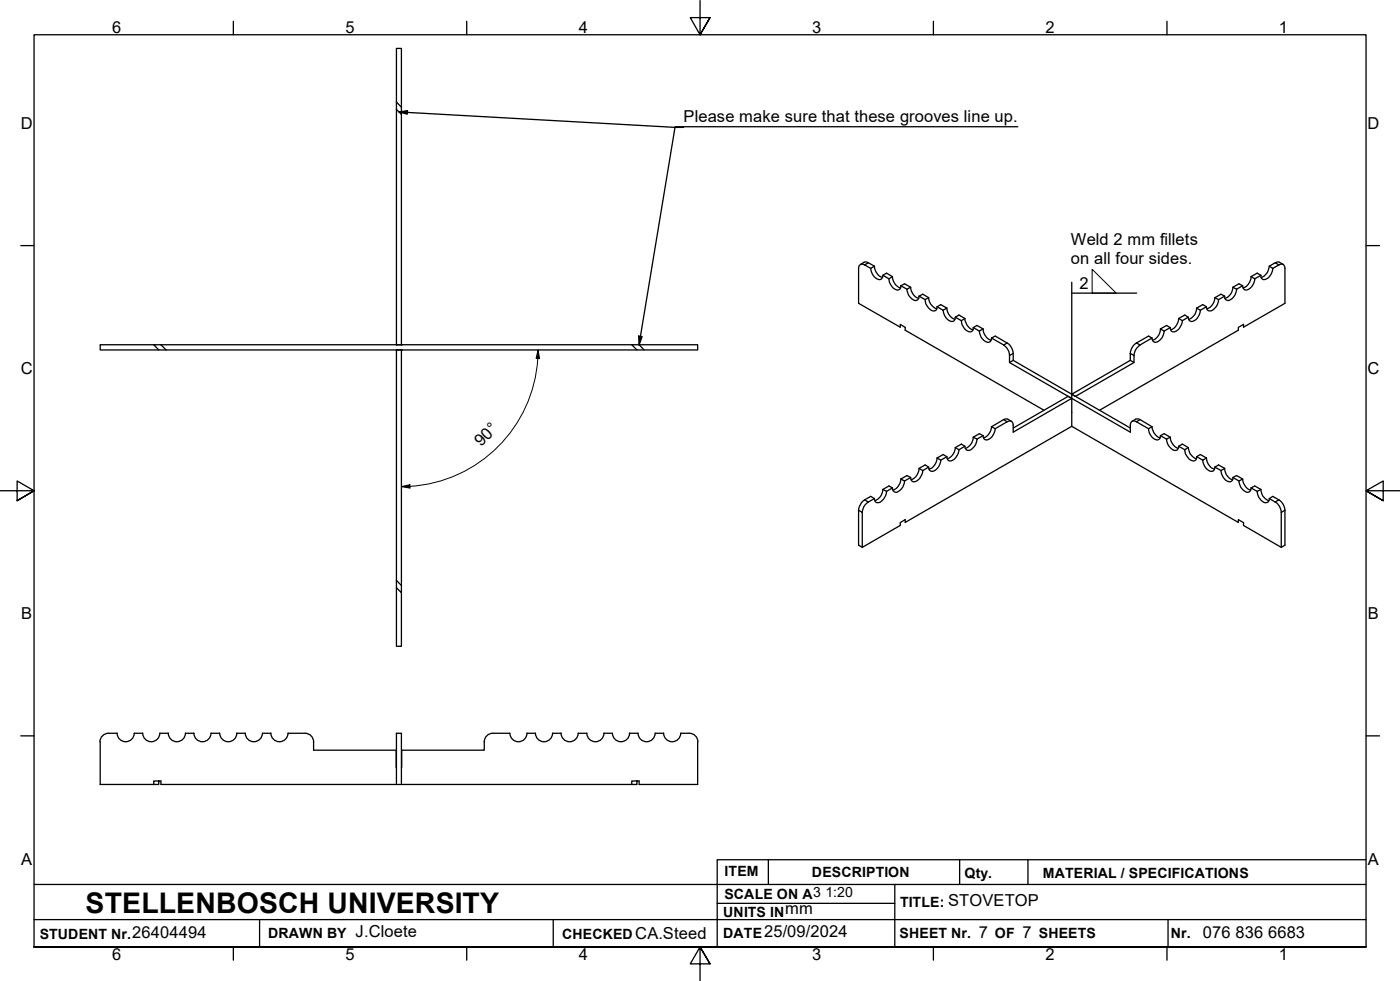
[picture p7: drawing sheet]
<svg xmlns="http://www.w3.org/2000/svg" width="410mm" height="287mm" viewBox="0 0 410 287" stroke-linecap="round" stroke-linejoin="round" font-family="sans-serif">
<!-- layer: Visible Edges(ISO) -->
<g fill="none" stroke="#000" stroke-width=".38">
<path d="M116.1 29.9v2.1l1.4 1.5v-2.1M116.1 29.9v-15.7h1.4v17.2M116.1 29.9l1.4 1.5M116.1 32v68.9M117.5 33.5v67.4M252 77.4l1.4-.7 .9 .2 1.7 1M255 78.6l-1.8-1.1a1.09 1.09 0 0 0-1.3-.1 1.09 1.09 0 0 0-.5 1.2v10.2l12.2 7v-.9l1.4 .9v.9l40.7 23.4M255 78.6a3.4 3.4 0 0 0 2.6 3.3 1.13 1.13 0 0 0 .9-1.3M256 77.9l.3 1.2a3.6 3.6 0 0 0 2.1 2.1M256 77.9l-1 .7M371.7 77.9l-.2 .6a3.7 3.7 0 0 1-2.2 2.7M371.7 77.9l1 .7"/>
<path d="M372.7 78.6l1.8-1.1a1.08 1.08 0 0 1 1.2-.1 1.08 1.08 0 0 1 .5 1.2v10.2l-12.1 7v-.9l-1.5 .9v.9l-40.7 23.4M372.7 78.6a3.4 3.4 0 0 1-2.7 3.3 1.04 1.04 0 0 1-.8-1.3M375.7 77.4l-1.4-.7-.9 .2-1.7 1M258.5 80.6l1.1-.6 1.7 1M258.5 80.6l1.8 1M260.3 81.6a3.4 3.4 0 0 0 2.6 3.3 1.02 1.02 0 0 0 .9-1.3M261.3 81l.3 1.2a3.1 3.1 0 0 0 2.1 2.1M261.3 81l-1 .6M263.8 83.6l1.1-.5 1.7 1M263.8 83.6l1.8 1.1M265.6 84.7a3.4 3.4 0 0 0 2.6 3.3 1.13 1.13 0 0 0 .9-1.3M266.6 84.1l.3 1.2a3.3 3.3 0 0 0 2.1 2"/>
<path d="M266.6 84.1l-1 .6M269.1 86.7l1.1-.6 1.7 1M269.1 86.7l1.8 1M270.9 87.7a3.4 3.4 0 0 0 2.6 3.3 .93 .93 0 0 0 .9-1.2M271.9 87.1a3.6 3.6 0 0 0 2.4 3.3M271.9 87.1l-1 .6M274.4 89.8l1.1-.6 1.7 1M274.4 89.8l1.8 1M276.2 90.8a3.4 3.4 0 0 0 2.6 3.3 1.13 1.13 0 0 0 .9-1.2M277.2 90.2l.3 1.2a3.6 3.6 0 0 0 2.1 2.1M277.2 90.2l-1 .6M279.7 92.9l1.1-.7 1.7 1"/>
<path d="M279.7 92.9l1.8 1M281.5 93.9a3.4 3.4 0 0 0 2.6 3.3 1.02 1.02 0 0 0 .9-1.3M282.5 93.2l.6 1.9a2.91 2.91 0 0 0 1.8 1.4M282.5 93.2l-1 .7M285 95.9l1.1-.6 1.7 1M285 95.9l1.8 1M286.8 96.9a3.4 3.4 0 0 0 2.6 3.3 1.13 1.13 0 0 0 .9-1.3M287.8 96.3a3.7 3.7 0 0 0 2.4 3.3M287.8 96.3l-1 .6M290.3 98.9l1.1-.5 4 2.3 .8 1a5.6 5.6 0 0 1 .5 3.8l34.3 19.8M290.3 98.9l3.6 2.1 .9 .8a4.8 4.8 0 0 1 .8 4.3l35.4 20.4v-2a1.08 1.08 0 0 1 .5-1.2 1.08 1.08 0 0 1 1.2 .2l3.6 2M339.8 96.3a3.4 3.4 0 0 1-2.4 3.3"/>
<path d="M339.8 96.3l1.1 .6M340.9 96.9a3.4 3.4 0 0 1-2.7 3.3 1.13 1.13 0 0 1-.9-1.3M342.6 95.9l-1-.6-1.8 1M342.6 95.9l-1.7 1M345.1 93.2l-.2 1.2a3.2 3.2 0 0 1-2.1 2.1M345.1 93.2l1.1 .7M346.2 93.9a3.4 3.4 0 0 1-2.7 3.3 1.13 1.13 0 0 1-.9-1.3M347.9 92.9l-1-.7-1.8 1M347.9 92.9l-1.7 1M350.4 90.2l-.1 .6a3.7 3.7 0 0 1-2.3 2.7M350.4 90.2l1.1 .6M351.5 90.8a3.4 3.4 0 0 1-2.7 3.3 1.13 1.13 0 0 1-.9-1.2"/>
<path d="M353.3 89.8l-1.1-.6-1.8 1M353.3 89.8l-1.8 1M355.7 87.1l-.2 1.2a3.6 3.6 0 0 1-2.1 2.1M355.7 87.1l1.1 .6M356.8 87.7a3.4 3.4 0 0 1-2.7 3.3 1.02 1.02 0 0 1-.8-1.2M358.6 86.7l-1.1-.6-1.8 1M358.6 86.7l-1.8 1M361 84.1l-.1 .6a3.4 3.4 0 0 1-2.3 2.6M361 84.1l1.1 .6M362.1 84.7a3.4 3.4 0 0 1-2.7 3.3 1.04 1.04 0 0 1-.8-1.3M363.9 83.6l-1.1-.5-1.8 1M363.9 83.6l-1.8 1.1"/>
<path d="M366.3 81l-.2 1.2a3.2 3.2 0 0 1-2.1 2.1M366.3 81l1.1 .6M367.4 81.6a3.4 3.4 0 0 1-2.7 3.3 1.13 1.13 0 0 1-.8-1.3M369.2 80.6l-1.1-.6-1.8 1M369.2 80.6l-1.8 1M45 100.9h-15.7v1.5h17.2M47.1 100.9h-2.1l1.5 1.5h2.1M47.1 100.9l1.5 1.5M47.1 100.9h137.9M48.6 102.4h137.9M116.1 102.4v67.5M117.5 102.4v69"/>
<path d="M185 100.9h19.3v1.5h-17.8zM187.1 100.9l1.5 1.5M296.7 105.5l-1.1 .6M313.8 115.4l17.2-9.9a5 5 0 0 1 1.3-4.8l4-2.3 1 .5-3.9 2.5a4.8 4.8 0 0 0-1.4 4.7l-17.1 9.9zM313.8 116.6l-1.1-.6-16 9.3M331 105.5l1 .6M266.6 139.8l-1-.6-1.8 1M266.6 139.8l-1.7 1M269.1 137.1l-.2 1.2a3.2 3.2 0 0 1-2.1 2.1M269.1 137.1l1.1 .6M270.2 137.7a3.4 3.4 0 0 1-2.7 3.3 1.13 1.13 0 0 1-.9-1.2M271.9 136.7l-1-.6-1.8 1"/>
<path d="M271.9 136.7l-1.7 1M274.4 134.1l-.3 1.2a3.6 3.6 0 0 1-2.1 2.1M274.4 134.1l1.1 .6M275.5 134.7a3.4 3.4 0 0 1-2.7 3.3 1.13 1.13 0 0 1-.9-1.3M277.2 133.7l-1-.7-1.8 1.1M277.2 133.7l-1.7 1M279.7 131l-.2 1.2a3.6 3.6 0 0 1-2.1 2.1M279.7 131l1.1 .6M280.8 131.6a3.5 3.5 0 0 1-2.7 3.4 1.13 1.13 0 0 1-.9-1.3M282.5 130.6l-1-.6-1.8 1M282.5 130.6l-1.7 1M285 128l-.1 .5a3.7 3.7 0 0 1-2.3 2.8"/>
<path d="M285 128l1.1 .5M286.1 128.5a3.4 3.4 0 0 1-2.7 3.3 1.12 1.12 0 0 1-.9-1.2M287.8 127.5l-1-.5-1.8 1M287.8 127.5l-1.7 1M290.3 124.9l-.2 1.2a3.3 3.3 0 0 1-2.1 2.1M290.3 124.9l1.1 .6M291.4 125.5a3.4 3.4 0 0 1-2.7 3.3 1.13 1.13 0 0 1-.9-1.3M296.2 123.3l-1.1-.6-.8-.1-4 2.3M313.8 124.8l-48.8 28.1v-.8l-1.4 .9v.8l-11.1 6.4-1.1-.6v-10.2l.6-1.7a5 5 0 0 1 3-2.4l1 .6M313.8 120.7v-4.1l-17.1 9.9v-2a1.08 1.08 0 0 0-.5-1.2 1.08 1.08 0 0 0-1.3 .2l-3.5 2M313.8 124.8l48.8 28.1v-.8l1.5 .9v.8l11.1 6.4 1-.6v-10.2l-.5-1.7a5.6 5.6 0 0 0-3-2.4l-1 .6M313.8 120.7v4.1"/>
<path d="M331.5 123.3l1-.6 .9-.1 3.9 2.3M336.3 125.5a3.4 3.4 0 0 0 2.6 3.3 1.02 1.02 0 0 0 .9-1.3M337.3 124.9l.6 1.8a2.91 2.91 0 0 0 1.8 1.5M337.3 124.9l-1 .6M339.8 127.5l1.1-.5 1.7 1M339.8 127.5l1.8 1M341.6 128.5a3.4 3.4 0 0 0 2.6 3.3 1.12 1.12 0 0 0 .9-1.2M342.6 128l.3 1.2a3.6 3.6 0 0 0 2.1 2.1M342.6 128l-1 .5M345.1 130.6l1.1-.6 1.7 1M345.1 130.6l1.8 1M346.9 131.6a3.5 3.5 0 0 0 2.7 3.4 1.04 1.04 0 0 0 .8-1.3"/>
<path d="M347.9 131l.1 .6a3.7 3.7 0 0 0 2.3 2.7M347.9 131l-1 .6M350.4 133.7l1.1-.7 1.8 1.1M350.4 133.7l1.8 1M352.2 134.7a3.4 3.4 0 0 0 2.6 3.3 1.13 1.13 0 0 0 .9-1.3M353.3 134.1l.2 1.2a3.6 3.6 0 0 0 2.1 2.1M353.3 134.1l-1.1 .6M355.7 136.7l1.1-.6 1.8 1M355.7 136.7l1.8 1M357.5 137.7a3.4 3.4 0 0 0 2.7 3.3 1.04 1.04 0 0 0 .8-1.2M358.6 137.1v.6a3.4 3.4 0 0 0 2.3 2.7M358.6 137.1l-1.1 .6"/>
<path d="M361 139.8l1.1-.6 1.8 1M361 139.8l1.8 1M256 145.9a4.9 4.9 0 0 0-3.5 3.5v10.8M258.5 143.3l-.2 1.2a3.6 3.6 0 0 1-2.1 2.1M258.5 143.3l1.1 .5M259.6 143.8a3.4 3.4 0 0 1-2.7 3.3 1.02 1.02 0 0 1-.9-1.2M261.3 142.8l-1-.5-1.8 1M261.3 142.8l-1.7 1M263.8 140.2l-.3 1.2a3.3 3.3 0 0 1-2.1 2.1M263.8 140.2l1.1 .6M264.9 140.8a3.4 3.4 0 0 1-2.7 3.3 1.13 1.13 0 0 1-.9-1.3M362.8 140.8a3.4 3.4 0 0 0 2.6 3.3 1.13 1.13 0 0 0 .9-1.3"/>
<path d="M363.9 140.2l.2 1.2a3.3 3.3 0 0 0 2.1 2.1M363.9 140.2l-1.1 .6M366.3 142.8l1.1-.5 1.8 1M366.3 142.8l1.8 1M368.1 143.8a3.4 3.4 0 0 0 2.7 3.3 1.02 1.02 0 0 0 .9-1.2M369.2 143.3l.1 .5a3.7 3.7 0 0 0 2.2 2.8M369.2 143.3l-1.1 .5M371.7 145.9a4.7 4.7 0 0 1 3.5 4.1v10.2M116.1 169.9v2.1l1.4 1.5v-2.1M116.1 172v17.2h1.4v-15.7M116.1 169.9l1.4 1.5M29.3 217.1v12.5h15.7"/>
<path d="M31.8 214.6a2.51 2.51 0 0 0-2.5 2.6M31.8 214.6h2.5a2.51 2.51 0 0 0 2.5 2.5 2.51 2.51 0 0 0 2.5-2.5h2.5a2.51 2.51 0 0 0 2.5 2.5 2.51 2.51 0 0 0 2.5-2.5h2.5M49.3 214.6a2.51 2.51 0 0 0 2.5 2.5 2.51 2.51 0 0 0 2.5-2.5h2.5a2.51 2.51 0 0 0 2.5 2.5 2.51 2.51 0 0 0 2.5-2.5h2.5a2.51 2.51 0 0 0 2.5 2.5 2.51 2.51 0 0 0 2.5-2.5M69.3 214.6h2.5a2.51 2.51 0 0 0 2.5 2.5 2.51 2.51 0 0 0 2.5-2.5h2.5a2.51 2.51 0 0 0 2.5 2.5 2.51 2.51 0 0 0 2.5-2.5h5a2.51 2.51 0 0 1 2.5 2.6M91.8 217.1v2.5h24.2l.1 5M116.1 214.6h1.4v15h-1.4zM141.8 217.1v2.5h-24.2l-.1 5M144.3 214.6a2.51 2.51 0 0 0-2.5 2.6M144.3 214.6h5a2.51 2.51 0 0 0 2.5 2.5 2.51 2.51 0 0 0 2.5-2.5h2.5a2.51 2.51 0 0 0 2.5 2.5 2.51 2.51 0 0 0 2.5-2.5h2.5M164.3 214.6a2.51 2.51 0 0 0 2.5 2.5 2.51 2.51 0 0 0 2.5-2.5h2.5a2.51 2.51 0 0 0 2.5 2.5 2.51 2.51 0 0 0 2.5-2.5M184.3 214.6h2.5a2.51 2.51 0 0 0 2.5 2.5 2.51 2.51 0 0 0 2.5-2.5h2.5a2.51 2.51 0 0 0 2.5 2.5 2.51 2.51 0 0 0 2.5-2.5 4.9 4.9 0 0 1 4.1 .6 2.5 2.5 0 0 1 .9 2M184.3 214.6a2.51 2.51 0 0 1-2.5 2.5 2.51 2.51 0 0 1-2.5-2.5h-2.5"/>
<path d="M204.3 217.1v12.5h-17.2v-1h-2.1v1h1.5v-1M46.5 228.6v1h-1.5v-1h2.1v1h69M117.5 229.6h67.5"/>
</g>
<!-- layer: Visible Tangent Edges(ISO) -->
<path d="M254.3 76.9l-1.1 .6M373.4 76.9l1.1 .6M294.9 100.4l-1 .6M296.7 103.5l-1.1 .6M331 103.5l1 .6M332.7 100.4l1.1 .6M293.9 122.8l1 .7M333.8 122.8l-1.1 .7M251.4 149.4l1.1 .6M253.2 146.3l1.1 .7M374.5 146.3l-1.1 .7M376.2 149.4l-1 .6" fill="none" stroke="#000" stroke-width=".38"/>
<!-- layer: Visible Edges(ISO) -->
<g fill="#000">
<circle cx="116.1" cy="100.9" r=".19"/>
<circle cx="116.1" cy="102.4" r=".19"/>
<circle cx="117.5" cy="100.9" r=".19"/>
<circle cx="117.5" cy="102.4" r=".19"/>
</g>
<!-- layer: Border_0 -->
<g fill="none" stroke="#000" stroke-width=".38">
<path d="M68.3 6.2v4M136.7 6.2v4M205 .1v10.1l-2.9-5h5.8l-2.9 5 2.9-5M273.3 6.2v4M341.7 6.2v4M6.1 71.9h3.9M400 71.9h3.9M0 143.7h10l-5-2.9v5.8l5-2.9-5 2.9M410 143.7h-10l5-2.9v5.8l-5-2.9 5 2.9M6.1 215.4h3.9M400 215.4h3.9M10 277.2v-267h390v267h-390h390"/>
<path d="M68.3 277.2v3.9M136.7 277.2v3.9M273.3 277.2v3.9M341.7 277.2v3.9M207.9 282.1l-2.9-4.9 2.9 4.9h-5.8l2.9-4.9v10"/>
</g>
<!-- layer: Sketch Geometry(ISO) -->
<path d="M10 258.9h390M225 251.7v7.2M262 258.9v18.3M281 251.7v7.2M301 251.7v7.2M400 251.7h-190v25.5M10 277.2h390M10 269.2h390M76 269.2v8M162 269.2v8M210 264.4h52M342 269.2v8" fill="none" stroke="#000" stroke-width=".38"/>
<!-- layer: Symbols(ISO) -->
<path d="M116.8 32.8l2.5-.4v1zM116.8 32.8l83.4 4.5M298 37.1h-100.3l-10.6 63.8M187 98.4l1 .2-.9 2.3zM313.8 82.6v34M313.8 85.8h19" fill="none" stroke="#000" stroke-width=".38"/>
<path d="M319.8 78.8l7 7h-7z" fill="none" stroke="#000" stroke-width=".29"/>
<path d="M116.8 32.8l2.5-.4v1zM187 98.4l1 .2-.9 2.3z" fill="#000"/>
<!-- layer: Dimensions(ISO) -->
<path d="M157.5 105a40 40 0 0 1-40 37.4M157.5 102.4l.5 2.6-1-.1zM157.5 102.4v2.5M117.5 142.4l2.5-.5 .1 1z" fill="none" stroke="#000" stroke-width=".29"/>
<path d="M157.5 102.4l.5 2.6-1-.1zM117.5 142.4l2.5-.5 .1 1z" fill="#000"/>
<text font-size="8.3" x="25.1" y="267.2">STELLENBOSCH UNIVERSITY</text>
<g font-size="4.8">
<text x="32.8" y="9.7">6</text>
<text x="101.2" y="9.7">5</text>
<text x="169.5" y="9.7">4</text>
<text x="237.8" y="9.7">3</text>
<text x="306.1" y="9.7">2</text>
<text x="374.5" y="9.7">1</text>
<text x="200.2" y="35.8">Please make sure that these grooves line up.</text>
<text x="6.1" y="37.8">D</text>
<text x="400.4" y="37.8">D</text>
<text x="313.6" y="71.7">Weld 2 mm fillets</text>
<text x="313.6" y="77.2">on all four sides.</text>
<text x="316" y="84.7">2</text>
<text x="6.1" y="109.6">C</text>
<text x="400.4" y="109.6">C</text>
<text x="140.8" y="131" transform="rotate(-45 140.8 131)">90°</text>
<text x="6.2" y="181.3">B</text>
<text x="400.5" y="181.3">B</text>
<text x="6.2" y="253.1">A</text>
<text x="400.5" y="253.1">A</text>
<text x="229.9" y="267.6">mm</text>
<text x="277.6" y="265.1">STOVETOP</text>
<text x="38.7" y="274.5">26404494</text>
<text x="104.1" y="274.2">J.Cloete</text>
<text x="186" y="274.8">CA.Steed</text>
<text x="223.7" y="274.2">25/09/2024</text>
<text x="286.6" y="274.6">7</text>
<text x="299.4" y="274.7">7</text>
<text x="352.2" y="274.6">076</text>
<text x="361.8" y="274.6">836</text>
<text x="371.3" y="274.6">6683</text>
<text x="32.8" y="281.1">6</text>
<text x="101.2" y="281.1">5</text>
<text x="169.5" y="281.1">4</text>
<text x="237.8" y="281.1">3</text>
<text x="306.1" y="281.1">2</text>
<text x="374.5" y="281.1">1</text>
</g>
<g font-size="4.1">
<text x="212.2" y="256.5">ITEM</text>
<text x="237.7" y="256.7">DESCRIPTION</text>
<text x="282.4" y="256.9">Qty.</text>
<text x="305.4" y="256.9">MATERIAL / SPECIFICATIONS</text>
<text x="212.1" y="263">SCALE ON A3</text>
<text x="241.7" y="262.7">1:20</text>
<text x="211.8" y="268.4">UNITS IN</text>
<text x="263.5" y="265.6">TITLE:</text>
<text x="11.6" y="274.8">STUDENT Nr.</text>
<text x="78.5" y="274.6">DRAWN BY</text>
<text x="164.6" y="274.8">CHECKED</text>
<text x="211.8" y="274.6">DATE</text>
<text x="263.4" y="274.6">SHEET Nr.</text>
<text x="291.3" y="274.6">OF</text>
<text x="304.2" y="274.6">SHEETS</text>
<text x="342.8" y="274.5">Nr.</text>
</g>
</svg>
